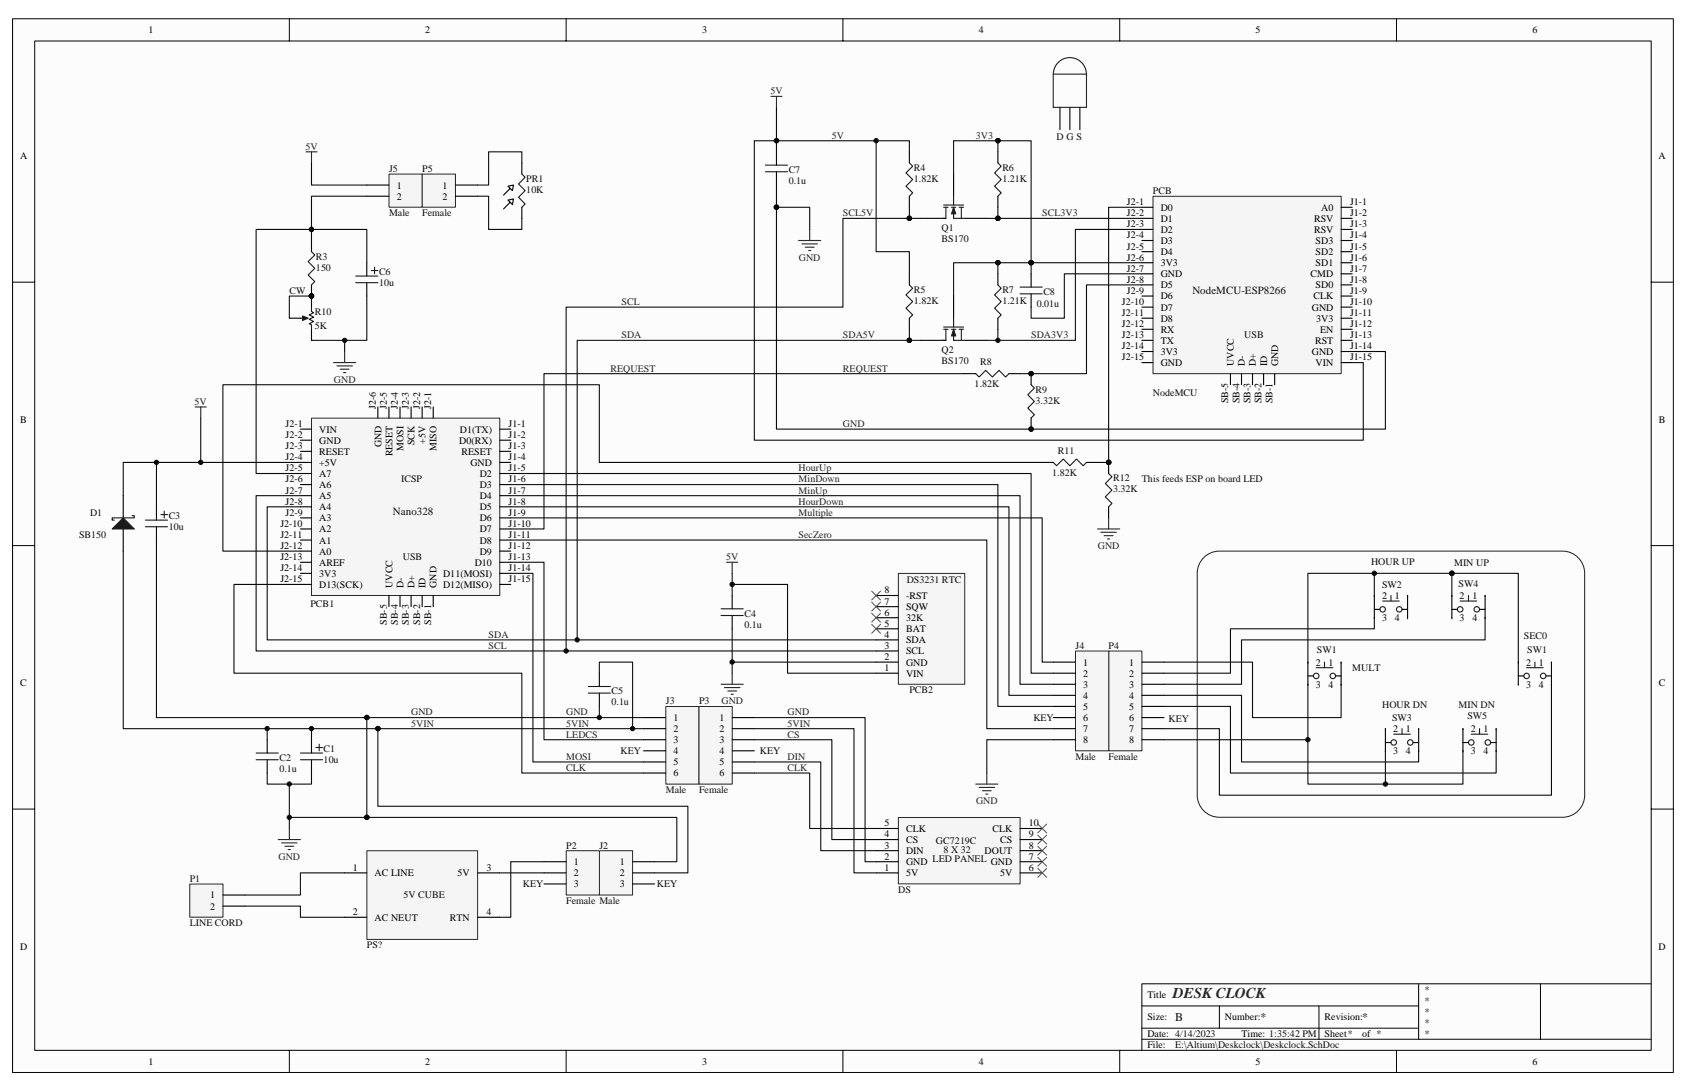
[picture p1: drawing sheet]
<svg xmlns="http://www.w3.org/2000/svg" width="432mm" height="279mm" viewBox="0 0 432 279" stroke-linecap="round" stroke-linejoin="round" font-family="sans-serif">
<path d="M3.2 4.8h425.4v269.9h-425.4z" fill="#fcfcfc"/>
<path d="M3.2 4.8h425.4v269.9h-425.4z" fill="none" stroke="#000" stroke-width=".26"/>
<path d="M8.9 10.5h414v258.5h-414z" fill="#fcfcfc"/>
<g fill="none" stroke="#000" stroke-width=".26">
<path d="M8.9 10.5h414v258.5h-414zM74.1 4.8v5.7M145 4.8v5.7M215.9 4.8v5.7M286.8 4.8v5.7M357.7 4.8v5.7M3.2 72.3h5.7M422.9 72.3h5.6M3.2 139.7h5.7M422.9 139.7h5.6M3.2 207.2h5.7M422.9 207.2h5.6"/>
<path d="M292.4 257.6h70.9M312.3 257.6v5.7M337.8 257.6v8.5M363.3 251.9v14.2M394.5 251.9h-102.1v17.1M422.9 251.9h-28.4v14.2M74.1 269v5.7M145 269v5.7M215.9 269v5.7M286.8 269v5.7M292.4 266.1h130.5M292.4 263.3h70.9"/>
<path d="M357.7 269v5.7"/>
</g>
<path d="M79.8 107.1h48.2v45.4h-48.2z" fill="#f5f5f5"/>
<path d="M79.8 107.1h48.2v45.4h-48.2z" fill="none" stroke="#262626" stroke-width=".26"/>
<g fill="none" stroke="#000" stroke-width=".28">
<path d="M79.8 61.6v2.9M79.8 73v2.8M93.9 67.3v3.4M93.9 72.4v3.4M76.9 118.4h2.9M76.9 115.6h2.9M76.9 112.7h2.9M76.9 109.9h2.9M96.8 104.2v2.9M99.6 104.2v2.9M102.4 104.2v2.9M105.3 104.2v2.9"/>
<path d="M108.1 104.2v2.9M111 104.2v2.9M128 118.4h2.8M128 115.6h2.8M128 112.7h2.8M128 109.9h2.8M40.1 129.8v3.4M40.1 134.9v3.4M76.9 138.3h2.9M76.9 135.5h2.9M76.9 132.6h2.9M76.9 129.8h2.9"/>
<path d="M76.9 126.9h2.9M76.9 124.1h2.9M76.9 121.3h2.9M128 138.3h2.8M128 135.5h2.8M128 132.6h2.8M128 129.8h2.8M128 126.9h2.8M128 124.1h2.8M128 121.3h2.8M76.9 149.7h2.9M76.9 146.8h2.9"/>
<path d="M76.9 144h2.9M76.9 141.1h2.9M99.6 152.5v2.9M102.4 152.5v2.9M105.3 152.5v2.9M108.1 152.5v2.9M111 152.5v2.9M128 149.7h2.8M128 146.8h2.8M128 144h2.8M128 141.1h2.8M187.5 152.5v3.4"/>
<path d="M187.5 157.6v3.4M68.4 189.4v3.4M68.4 194.6v3.4"/>
</g>
<g fill="none" stroke="#1c1c1c" stroke-width=".28">
<path d="M79.8 64.5l.8 .8-1.7 1.7 1.7 1.7-1.7 1.7 1.7 1.7-.8 .9M91.1 70.7h5.7M91.1 72.4h5.7M95.1 69.3h1.7M95.9 68.4v1.7M37.2 133.2h5.7M37.2 134.9h5.7M41.2 131.8h1.7M42.1 130.9v1.7M184.7 155.9h5.7M184.7 157.6h5.7M65.6 192.8h5.7"/>
<path d="M65.6 194.6h5.7"/>
</g>
<circle cx="79.8" cy="75.8" r=".55" fill="#0e0e0e" stroke="#0e0e0e" stroke-width=".26"/>
<path d="M230.1 146.9h17v28.3h-17z" fill="#f5f5f5"/>
<path d="M230.1 146.9h17v28.3h-17z" fill="none" stroke="#262626" stroke-width=".26"/>
<g fill="none" stroke="#000" stroke-width=".28">
<path d="M130.7 51.8l.5 .6 .3-1.5-1.4 .3 .6 .6-1.7 1.7M130.7 48.3l.5 .5 .3-1.4-1.4 .3 .6 .6-1.7 1.7M133.6 41.7v2.9M133.6 53.1v2.8M224.4 158.2h5.7M224.4 155.4h5.7M224.4 152.5h5.7M352 152.5h.1M352 158.2h.1M352 156.1h1.4M352 152.5v5.7M359.1 156.1h1.4"/>
<path d="M360.5 152.5h.1M360.5 158.2h.1M360.5 152.5v5.7M371.8 152.5h.1M371.8 158.2h.1M371.8 156.1h1.5M371.8 152.5v5.7M378.9 156.1h1.4M380.3 152.5h.1M380.3 158.2h.1M380.3 152.5v5.7M224.4 172.4h5.7"/>
<path d="M224.4 169.6h5.7M224.4 166.7h5.7M224.4 163.9h5.7M224.4 161h5.7M335 169.6h.1M335 175.2h.1M335 173.1h1.4M335 169.6v5.6M342.1 173.1h1.4M343.5 169.6h.1M343.5 175.2h.1M343.5 169.6v5.6"/>
<path d="M354.8 186.6h.1M354.8 192.3h.1M354.8 190.2h1.4M354.8 186.6v5.7M361.9 190.2h1.4M363.3 186.6h.1M363.3 192.3h.1M363.3 186.6v5.7M374.7 186.6h.1M374.7 192.3h.1M374.7 190.2h1.4M374.7 186.6v5.7"/>
<path d="M381.8 190.2h1.4M383.2 186.6h.1M383.2 192.3h.1M383.2 186.6v5.7"/>
</g>
<g fill="none" stroke="#1c1c1c" stroke-width=".28">
<path d="M133.6 44.6l.9 .8-1.7 1.7 1.7 1.7-1.7 1.7 1.7 1.7-.9 .9M354.1 153.9h4.3M356.2 152.5v1.4M374 153.9h4.2M376.1 152.5v1.4M337.1 171h4.3M339.2 169.6v1.4M357 188h4.2M359.1 186.6v1.4M376.8 188h4.2M378.9 186.6v1.4"/>
<circle cx="354.1" cy="156.1" r=".7"/>
<circle cx="358.4" cy="156.1" r=".7"/>
<circle cx="374" cy="156.1" r=".7"/>
<circle cx="378.2" cy="156.1" r=".7"/>
<circle cx="337.1" cy="173.1" r=".7"/>
<circle cx="341.3" cy="173.1" r=".7"/>
<circle cx="356.9" cy="190.1" r=".7"/>
<circle cx="361.2" cy="190.1" r=".7"/>
<circle cx="376.8" cy="190.1" r=".7"/>
<circle cx="381.1" cy="190.1" r=".7"/>
</g>
<g fill="none" stroke="#0e0e0e" stroke-width=".28">
<path d="M93.9 75.8v11.4h-14.1M93.9 67.3v-8.5h-28.3v62.5h11.3M88.3 87.2v2.8M40.1 118.4v11.4M51.4 107.1v11.3M76.9 118.4h-45.3v8.5M76.9 126.9h-11.3v39.8h158.8M76.9 129.8h-8.5v34.1h156M130.8 144h8.5v45.4h25.5M130.8 146.8h5.7v48.3h28.3M187.5 149.7h14.2v22.7h22.7M187.5 146.8v5.7"/>
<path d="M352 146.8v5.7M187.5 161v11.4M187.5 169.6h36.9M335 175.2v25.6h39.7v-8.5M193.2 189.4h19.8v25.6h11.4M193.2 195.1h17v22.7h14.2M269.7 189.4h-17v8.6M354.8 192.3v8.5M62.8 232.1h14.1v2.8h11.4M88.3 223.5h-11.4v5.7h-14.1"/>
</g>
<g fill="#0e0e0e" stroke="#0e0e0e" stroke-width=".26">
<circle cx="40.1" cy="118.4" r=".56"/>
<circle cx="51.4" cy="118.4" r=".56"/>
<circle cx="352" cy="146.8" r=".56"/>
<circle cx="354.8" cy="200.8" r=".56"/>
<circle cx="187.5" cy="149.7" r=".57"/>
<circle cx="187.5" cy="169.5" r=".56"/>
<circle cx="79.8" cy="58.7" r=".56"/>
<circle cx="88.3" cy="87.2" r=".56"/>
</g>
<g fill="none" stroke="#262626" stroke-width=".28">
<path d="M78.4 38.9h2.8M79.8 38.9v2.8M85.4 92.9h5.7M86.3 93.7h4M87.1 94.6h2.3M88 95.4h.6M88.3 90v2.9M50 104.2h2.8M51.4 104.2v2.9M186.1 144h2.8M187.5 144v2.8M184.7 175.2h5.7"/>
<path d="M185.5 176.1h4M186.4 177h2.3M187.2 177.8h.6M187.5 172.4v2.8M252.7 198v2.8M71.3 215h5.6M72.1 215.9h4M73 216.7h2.2M73.8 217.6h.6M74.1 212.2v2.8M249.9 200.8h5.7M250.8 201.7h3.9"/>
<path d="M251.6 202.5h2.3M252.5 203.4h.5"/>
</g>
<path d="M308.3 142.8a5.6 5.6 0 0 1 4-1.7h87.9a5.7 5.7 0 0 1 5.6 5.7v56.8a5.7 5.7 0 0 1-5.6 5.7h-87.9a5.7 5.7 0 0 1-5.7-5.7v-56.8a5.7 5.7 0 0 1 1.7-4z" fill="none" stroke="#1c1c1c" stroke-width=".26"/>
<path d="M223.2 151.4l2.3 2.2M223.2 154.2l2.3 2.3M223.2 157.1l2.3 2.2M223.2 159.9l2.3 2.3M225.5 151.4l-2.3 2.2M225.5 154.2l-2.3 2.3M225.5 157.1l-2.3 2.2M225.5 159.9l-2.3 2.3" fill="none" stroke="#4c4c4c" stroke-width=".26"/>
<path d="M99.7 44.6h8.4v8.5h-8.4z" fill="#f5f5f5"/>
<path d="M99.6 44.6h8.5v8.5h-8.5z" fill="none" stroke="#262626" stroke-width=".26"/>
<path d="M93.9 47.4h5.7M93.9 50.2h5.7" fill="none" stroke="#000" stroke-width=".28"/>
<path d="M108.2 44.6h8.4v8.5h-8.4z" fill="#f5f5f5"/>
<path d="M108.1 44.6h8.5v8.5h-8.5z" fill="none" stroke="#262626" stroke-width=".26"/>
<path d="M116.6 47.4h5.7M116.6 50.2h5.7" fill="none" stroke="#000" stroke-width=".28"/>
<path d="M79.8 41.7v5.7h14.1M93.9 50.2h-14.1v11.4M122.3 50.2h2.8v8.6h8.5v-2.9M133.6 41.7v-2.8h-8.5v8.5h-2.8M232.9 55.9h-17v22.8h-70.9v88M232.9 87.2h-85.1v76.7M247.1 95.7h-107.8v39.8h-8.5" fill="none" stroke="#0e0e0e" stroke-width=".28"/>
<path d="M197.4 24.7h2.9M198.9 24.7v2.8M207.4 58.8v2.8M204.5 61.6h5.7M205.4 62.5h4M206.2 63.3h2.3M207.1 64.2h.5" fill="none" stroke="#262626" stroke-width=".28"/>
<g fill="#0e0e0e" stroke="#0e0e0e" stroke-width=".26">
<circle cx="232.9" cy="55.9" r=".56"/>
<circle cx="145" cy="166.7" r=".56"/>
<circle cx="232.9" cy="87.2" r=".55"/>
<circle cx="147.8" cy="163.9" r=".56"/>
</g>
<path d="M295.3 50.3h48.2v45.4h-48.2z" fill="#f5f5f5"/>
<path d="M295.3 50.3h48.2v45.4h-48.2z" fill="none" stroke="#262626" stroke-width=".26"/>
<g fill="none" stroke="#000" stroke-width=".28">
<path d="M198.9 38.9v3.4M232.9 38.9v2.8M255.6 38.9v2.8M198.9 44v3.4M232.9 50.2v2.9M235.7 55.9h5.7M244.2 44.6v5.6M247.1 55.9h5.6M255.6 50.2v2.9M292.4 58.8h2.9M292.4 55.9h2.9M292.4 53.1h2.9"/>
<path d="M343.5 58.8h2.8M343.5 55.9h2.8M343.5 53.1h2.8M79.8 75.8v2.9M232.9 70.1v2.9M244.2 75.8v5.7M255.6 70.1v2.9M264.1 70.1v3.4M264.1 75.2v3.5M292.4 78.7h2.9M292.4 75.8h2.9M292.4 73h2.9"/>
<path d="M292.4 70.1h2.9M292.4 67.3h2.9M292.4 64.5h2.9M292.4 61.6h2.9M343.5 78.7h2.8M343.5 75.8h2.8M343.5 73h2.8M343.5 70.1h2.8M343.5 67.3h2.8M343.5 64.5h2.8M343.5 61.6h2.8M74.1 81.5h2.8"/>
<path d="M79.8 84.3v2.9M232.9 81.5v2.8M235.7 87.2h5.7M247.1 87.2h5.6M247.1 95.7h2.8M255.6 81.5v2.8M258.4 95.7h2.8M264.1 95.7v2.8M292.4 92.9h2.9M292.4 90h2.9M292.4 87.2h2.9M292.4 84.3h2.9"/>
<path d="M292.4 81.5h2.9M315.1 95.7v2.8M318 95.7v2.8M320.8 95.7v2.8M323.6 95.7v2.8M326.5 95.7v2.8M343.5 92.9h2.8M343.5 90h2.8M343.5 87.2h2.8M343.5 84.3h2.8M343.5 81.5h2.8M264.1 107.1v2.8"/>
<path d="M388.9 173.1h1.4M388.9 169.6v5.6M388.9 169.6h.1M388.9 175.2h.1M395.9 173.1h1.4M397.3 169.6h.1M397.3 175.2h.1M397.3 169.6v5.6"/>
</g>
<g fill="none" stroke="#1c1c1c" stroke-width=".28">
<path d="M196 42.3h5.7M196 44h5.7M232.9 41.7l.8 .9-1.7 1.7 1.7 1.7-1.7 1.7 1.7 1.7-.8 .8M241.7 52.5h5.1M241.7 53.1h1.1M242.3 53.1v2.8h-.9M243.7 53.1h1.1M244.2 50.2v2.3M244.2 53.1v2.8h2.9M245.6 53.1h1.2M246.2 53.1v2.8M255.6 41.7l.8 .9-1.7 1.7 1.7 1.7-1.7 1.7 1.7 1.7-.8 .8"/>
<path d="M79.8 78.7v1.1l.5 .3-1.1 .5 1.1 .6-1.1 .6 1.1 .5-1.1 .6 .6 .3v1.1M232.9 73l.8 .8-1.7 1.7 1.7 1.7-1.7 1.7 1.7 1.7-.8 .9M255.6 73l.8 .8-1.7 1.7 1.7 1.7-1.7 1.7 1.7 1.7-.8 .9M261.2 73.5h5.7M261.2 75.2h5.7M76.9 81.5h1.5M241.7 83.8h5.1M241.7 84.3h1.1M242.3 84.3v2.9h-.9M243.7 84.3h1.1M244.2 81.5v2.3M244.2 84.3v2.9h2.9"/>
<path d="M245.6 84.3h1.2M246.2 84.3v2.9M249.9 95.7l.9 .8 1.7-1.7 1.6 1.7 1.8-1.7 1.7 1.7 .8-.8M264.1 98.5l.8 .9-1.7 1.7 1.7 1.7-1.7 1.7 1.7 1.7-.8 .9M391 171h4.2M393.1 169.6v1.4"/>
<circle cx="391" cy="173.1" r=".7"/>
<circle cx="395.2" cy="173.1" r=".71"/>
</g>
<g fill="#1c1c1c" stroke="#1c1c1c" stroke-width=".26">
<path d="M244.2 53.1l.6 1.7h-1.1z"/>
<path d="M244.2 84.3l.6 1.7h-1.1z"/>
</g>
<g fill="none" stroke="#0e0e0e" stroke-width=".28">
<path d="M198.9 36v2.9M224.4 36v28.5h8.5v5.6M255.6 36h8.5v34.1M255.6 36v2.9M255.6 36h-11.4v8.6M198.9 47.4v62.5h155.9v-19.9h-8.5M232.9 53.1v2.8h2.8M252.7 55.9h39.7M255.6 53.1v2.8M292.4 58.8h-17v28.4h-22.7M79.8 75.8h-5.7v5.7M255.6 67.3v2.8"/>
<path d="M255.6 67.3h36.8M255.6 67.3h-11.4v8.5M292.4 73h-14.1v22.7h-17.1M292.4 70.1h-19.8v11.4h-8.5v-2.8M255.6 84.3v2.9M371.8 146.8h-36.8v22.8M371.8 146.8h17.1v22.8M371.8 146.8v5.7"/>
</g>
<g fill="#0e0e0e" stroke="#0e0e0e" stroke-width=".26">
<circle cx="198.9" cy="53.1" r=".56"/>
<circle cx="198.9" cy="36" r=".56"/>
<circle cx="232.9" cy="55.9" r=".56"/>
<circle cx="255.6" cy="55.9" r=".56"/>
<circle cx="255.6" cy="87.2" r=".56"/>
<circle cx="255.6" cy="36" r=".56"/>
<circle cx="255.6" cy="67.3" r=".56"/>
<circle cx="264.1" cy="67.3" r=".56"/>
<circle cx="224.4" cy="36" r=".55"/>
<circle cx="264.1" cy="95.7" r=".57"/>
<circle cx="264.1" cy="109.9" r=".57"/>
<circle cx="79.8" cy="75.8" r=".55"/>
<circle cx="371.8" cy="146.8" r=".56"/>
</g>
<path d="M77.5 80.9l1.4 .6-1.4 .6z" fill="#1c1c1c" stroke="#1c1c1c" stroke-width=".28"/>
<path d="M94 217.9h28.3v22.7h-28.3z" fill="#f5f5f5"/>
<path d="M94 217.9h28.3v22.7h-28.3z" fill="none" stroke="#262626" stroke-width=".26"/>
<path d="M88.3 223.5h5.6M88.3 234.9h5.6M122.3 223.5h5.7M122.3 234.9h5.7" fill="none" stroke="#000" stroke-width=".28"/>
<path d="M230.1 209.4h31.2v17h-31.2z" fill="#f5f5f5"/>
<path d="M230.1 209.4h31.2v17h-31.2z" fill="none" stroke="#262626" stroke-width=".26"/>
<path d="M224.4 217.8h5.7M224.4 215h5.7M224.4 212.2h5.7M261.2 217.8h5.7M261.2 215h5.7M261.2 212.2h5.7M224.4 223.5h5.7M224.4 220.7h5.7M261.2 223.5h5.7M261.2 220.7h5.7" fill="none" stroke="#000" stroke-width=".28"/>
<path d="M284 166.8h8.5v25.5h-8.5z" fill="#f5f5f5"/>
<path d="M284 166.7h8.5v25.6h-8.5z" fill="none" stroke="#262626" stroke-width=".26"/>
<path d="M292.4 169.6h5.7M292.4 172.4h5.7M292.4 175.2h5.7M292.4 178.1h5.7M292.4 180.9h5.7M292.4 183.8h5.7M292.4 186.6h5.7M292.4 189.4h5.7" fill="none" stroke="#000" stroke-width=".28"/>
<path d="M275.5 166.8h8.5v25.5h-8.5z" fill="#f5f5f5"/>
<path d="M275.4 166.7h8.6v25.6h-8.6z" fill="none" stroke="#262626" stroke-width=".26"/>
<path d="M269.7 169.6h5.7M269.7 172.4h5.7M269.7 175.2h5.7M269.7 178.1h5.7M269.7 180.9h5.7M269.7 183.8h5.7M269.7 186.6h5.7M269.7 189.4h5.7" fill="none" stroke="#000" stroke-width=".28"/>
<path d="M198.9 53.1h8.5v5.7M130.8 124.1h124.8v56.8h14.1M130.8 129.8h127.6v48.3h11.3M130.8 126.9h130.4v48.3h8.5M130.8 121.3h133.3v51.1h5.6M130.8 132.6h136.1v37h2.8M130.8 138.3h121.9v48.3h17" fill="none" stroke="#0e0e0e" stroke-width=".28"/>
<circle cx="198.9" cy="53.1" r=".56" fill="#0e0e0e" stroke="#0e0e0e" stroke-width=".26"/>
<path d="M153.5 217.9h8.5v11.3h-8.5z" fill="#f5f5f5"/>
<path d="M153.5 217.9h8.5v11.3h-8.5z" fill="none" stroke="#262626" stroke-width=".26"/>
<path d="M162 220.7h5.7M162 223.5h5.7M162 226.4h5.7" fill="none" stroke="#000" stroke-width=".28"/>
<path d="M145 217.9h8.5v11.3h-8.5z" fill="#f5f5f5"/>
<path d="M145 217.9h8.5v11.3h-8.5z" fill="none" stroke="#262626" stroke-width=".26"/>
<path d="M139.3 220.7h5.7M139.3 223.5h5.7M139.3 226.4h5.7" fill="none" stroke="#000" stroke-width=".28"/>
<path d="M128 223.5h11.3M139.3 220.7h-8.5v14.2h-2.8" fill="none" stroke="#0e0e0e" stroke-width=".28"/>
<path d="M48.6 226.4h8.5v8.5h-8.5z" fill="#f5f5f5"/>
<path d="M48.6 226.4h8.5v8.5h-8.5z" fill="none" stroke="#262626" stroke-width=".26"/>
<path d="M57.1 229.2h5.7M57.1 232.1h5.7" fill="none" stroke="#000" stroke-width=".28"/>
<path d="M170.5 181h8.5v19.8h-8.5z" fill="#f5f5f5"/>
<path d="M170.5 180.9h8.5v19.9h-8.5z" fill="none" stroke="#262626" stroke-width=".26"/>
<path d="M164.8 183.8h5.7M164.8 186.6h5.7M164.8 189.4h5.7M164.8 192.3h5.7M164.8 195.1h5.7M164.8 198h5.7" fill="none" stroke="#000" stroke-width=".28"/>
<path d="M179 181h8.5v19.8h-8.5z" fill="#f5f5f5"/>
<path d="M179 180.9h8.5v19.9h-8.5z" fill="none" stroke="#262626" stroke-width=".26"/>
<g fill="none" stroke="#000" stroke-width=".28">
<path d="M271.5 27.5v5.7M274 27.5v5.7M276.6 27.5v5.7M266.9 118.4h2.8M278.3 118.4h2.8M283.9 118.4v2.9M31.6 126.9v5.7M31.6 135.5v5.6M283.9 129.8v2.8M153.5 172.4v3.4M153.5 177.5v3.4M79.8 189.4v3.4"/>
<path d="M79.8 194.6v3.4M187.5 183.8h5.7M187.5 186.6h5.7M187.5 189.4h5.7M187.5 192.3h5.7M187.5 195.1h5.7M187.5 198h5.7"/>
</g>
<g fill="none" stroke="#0e0e0e" stroke-width=".28">
<path d="M198.9 27.5v8.5M232.9 38.9v-2.9h-39.7v76.7h155.9v-19.8h-2.8M292.4 53.1h-8.5v65.3h-2.8M232.9 84.3v2.9h2.8M266.9 118.4h-113.4v-19.9h-96.4v42.6h19.8M40.1 138.3v45.5h53.8M31.6 141.1v45.5h65.2M76.9 149.7h-17v22.7h73.7v25.6h31.2M352 158.2v2.8h-36.9v11.4h-17M380.3 158.2v5.7h-62.3v11.3h-19.9M153.5 172.4v-2.8h8.5v17M298.1 178.1h19.9v17h45.3v-2.8"/>
<path d="M298.1 169.6h22.7v14.2h22.7v-8.6M397.3 175.2v28.4h-85v-17h-14.2M68.4 198v2.8h11.4v-2.8M68.4 186.6v2.8M79.8 186.6v2.8M93.9 183.8h70.9M93.9 183.8v25.5M96.8 186.6v19.9h79.4v17h-8.5M96.8 186.6h68M153.5 180.9v2.9M193.2 183.8h28.4v36.9h2.8M193.2 186.6h25.5v36.9h5.7"/>
<path d="M193.2 198h14.2v14.2h17M298.1 180.9h17v17.1h68.1v-5.7M298.1 189.4h36.9M74.1 200.8v11.4M74.1 209.3h19.8M93.9 209.3h79.4v11.4h-5.6"/>
</g>
<g fill="#0e0e0e" stroke="#0e0e0e" stroke-width=".26">
<circle cx="96.8" cy="186.6" r=".56"/>
<circle cx="94" cy="183.7" r=".56"/>
<circle cx="74.1" cy="200.8" r=".55"/>
<circle cx="232.9" cy="87.2" r=".55"/>
<circle cx="68.4" cy="186.6" r=".55"/>
<circle cx="79.8" cy="186.6" r=".55"/>
<circle cx="94" cy="209.3" r=".56"/>
<circle cx="74.1" cy="209.3" r=".55"/>
<circle cx="153.5" cy="183.7" r=".55"/>
<circle cx="162" cy="186.6" r=".56"/>
<circle cx="198.9" cy="36" r=".56"/>
<circle cx="335" cy="189.4" r=".57"/>
<circle cx="283.9" cy="118.4" r=".56"/>
</g>
<path d="M265.8 211l2.3 2.3M265.8 213.9l2.3 2.3M265.8 216.7l2.3 2.3M265.8 219.6l2.3 2.2M268.1 211l-2.3 2.3M268.1 213.9l-2.3 2.3M268.1 216.7l-2.3 2.3M268.1 219.6l-2.3 2.2M265.8 222.4l2.3 2.3M268.1 222.4l-2.3 2.3" fill="none" stroke="#4c4c4c" stroke-width=".26"/>
<path d="M269.7 19h8.6v8.5h-8.6zM281.1 135.5h5.7M281.9 136.3h4M282.8 137.2h2.3M283.7 138h.5M283.9 132.6v2.9" fill="none" stroke="#262626" stroke-width=".28"/>
<path d="M269.8 19a4.2 4.2 0 0 1 4.2-4.2 4.2 4.2 0 0 1 4.2 4.2M269.7 118.4l.9 .9 1.7-1.7 1.7 1.7 1.7-1.7 1.7 1.7 .9-.9M33.8 132.1h.6v.5h-5.7v.6h.6M283.9 121.3l.9 .8-1.7 1.7 1.7 1.7-1.7 1.7 1.7 1.7-.9 .9M150.7 175.8h5.6M150.7 177.5h5.6M76.9 192.8h5.7M76.9 194.6h5.7M80.9 191.4h1.7M81.7 190.6v1.7" fill="none" stroke="#1c1c1c" stroke-width=".28"/>
<path d="M28.7 135.5l2.9-2.9 2.8 2.9z" fill="#1c1c1c" stroke="#1c1c1c" stroke-width=".28"/>
<text font-size="3.9" fill="#262626" x="300.4" y="255.7">DESK CLOCK</text>
<g font-size="3.1" fill="#0e0e0e">
<text x="300.9" y="261.5">B</text>
<text x="322.8" y="261.5">*</text>
<text x="348.9" y="261.5">*</text>
</g>
<g font-size="2.8" fill="#0e0e0e">
<text x="305.4" y="75.2">NodeMCU-ESP8266</text>
<text x="100.6" y="132">Nano328</text>
</g>
<g font-size="2.6">
<text x="38" y="8.5">1</text>
<text x="108.9" y="8.5">2</text>
<text x="179.8" y="8.5">3</text>
<text x="250.7" y="8.5">4</text>
<text x="321.6" y="8.5">5</text>
<text x="392.5" y="8.5">6</text>
<text x="5.1" y="40.8">A</text>
<text x="424.8" y="40.8">A</text>
<text x="101.6" y="48.3">1</text>
<text x="101.6" y="51.1">2</text>
<text x="113.4" y="48.3">1</text>
<text x="113.4" y="51.1">2</text>
<text x="288.6" y="52.5">J2-1</text>
<text x="297.3" y="54">D0</text>
<text x="338.4" y="54">A0</text>
<text x="345.8" y="52.5">J1-1</text>
<text x="288.6" y="58.2">J2-3</text>
<text x="288.6" y="55.4">J2-2</text>
<text x="297.3" y="59.6">D2</text>
<text x="297.3" y="56.8">D1</text>
<text x="336.5" y="59.6">RSV</text>
<text x="336.5" y="56.8">RSV</text>
<text x="345.8" y="58.2">J1-3</text>
<text x="345.8" y="55.4">J1-2</text>
<text x="288.6" y="63.9">J2-5</text>
<text x="288.6" y="61.1">J2-4</text>
<text x="297.3" y="65.3">D4</text>
<text x="297.3" y="62.5">D3</text>
<text x="337" y="65.3">SD2</text>
<text x="337" y="62.5">SD3</text>
<text x="345.8" y="63.9">J1-5</text>
<text x="345.8" y="61.1">J1-4</text>
<text x="288.6" y="69.6">J2-7</text>
<text x="288.6" y="66.7">J2-6</text>
<text x="297.3" y="71">GND</text>
<text x="297.3" y="68.2">3V3</text>
<text x="335.7" y="71">CMD</text>
<text x="337" y="68.2">SD1</text>
<text x="345.8" y="69.6">J1-7</text>
<text x="345.8" y="66.7">J1-6</text>
<text x="288.6" y="75.3">J2-9</text>
<text x="288.6" y="72.4">J2-8</text>
<text x="297.3" y="76.7">D6</text>
<text x="297.3" y="73.9">D5</text>
<text x="336.4" y="76.7">CLK</text>
<text x="337" y="73.9">SD0</text>
<text x="345.8" y="75.3">J1-9</text>
<text x="345.8" y="72.4">J1-8</text>
<text x="287.3" y="83.8">J2-12</text>
<text x="287.3" y="80.9">J2-11</text>
<text x="287.3" y="78.1">J2-10</text>
<text x="297.3" y="82.4">D8</text>
<text x="297.3" y="79.5">D7</text>
<text x="336" y="79.5">GND</text>
<text x="337.1" y="82.4">3V3</text>
<text x="345.8" y="78.1">J1-10</text>
<text x="345.8" y="83.8">J1-12</text>
<text x="345.8" y="80.9">J1-11</text>
<text x="287.3" y="89.5">J2-14</text>
<text x="287.3" y="86.6">J2-13</text>
<text x="297.3" y="88.1">TX</text>
<text x="297.3" y="85.2">RX</text>
<text x="336.8" y="88.1">RST</text>
<text x="338.1" y="85.2">EN</text>
<text x="345.8" y="89.5">J1-14</text>
<text x="345.8" y="86.6">J1-13</text>
<text x="287.3" y="92.3">J2-15</text>
<text x="297.3" y="93.7">GND</text>
<text x="297.3" y="90.9">3V3</text>
<text x="316" y="93.7" transform="rotate(-90 316 93.7)">UVCC</text>
<text x="318.8" y="93.7" transform="rotate(-90 318.8 93.7)">D-</text>
<text x="321.7" y="93.7" transform="rotate(-90 321.7 93.7)">D+</text>
<text x="324.5" y="93.7" transform="rotate(-90 324.5 93.7)">ID</text>
<text x="327.3" y="93.7" transform="rotate(-90 327.3 93.7)">GND</text>
<text x="336" y="90.9">GND</text>
<text x="337" y="93.7">VIN</text>
<text x="345.8" y="92.3">J1-15</text>
<text x="96.2" y="104.8" transform="rotate(-90 96.2 104.8)">J2-6</text>
<text x="99.1" y="104.8" transform="rotate(-90 99.1 104.8)">J2-5</text>
<text x="101.9" y="104.8" transform="rotate(-90 101.9 104.8)">J2-4</text>
<text x="104.7" y="104.8" transform="rotate(-90 104.7 104.8)">J2-3</text>
<text x="107.6" y="104.8" transform="rotate(-90 107.6 104.8)">J2-2</text>
<text x="110.4" y="104.8" transform="rotate(-90 110.4 104.8)">J2-1</text>
<text x="314.6" y="103.3" transform="rotate(-90 314.6 103.3)">SB-5</text>
<text x="317.4" y="103.3" transform="rotate(-90 317.4 103.3)">SB-4</text>
<text x="320.3" y="103.3" transform="rotate(-90 320.3 103.3)">SB-3</text>
<text x="323.1" y="103.3" transform="rotate(-90 323.1 103.3)">SB-2</text>
<text x="325.9" y="103.3" transform="rotate(-90 325.9 103.3)">SB-1</text>
<text x="5.2" y="108.3">B</text>
<text x="73.1" y="112.2">J2-2</text>
<text x="73.1" y="109.3">J2-1</text>
<text x="81.8" y="113.6">GND</text>
<text x="81.8" y="110.8">VIN</text>
<text x="109" y="113.6" transform="rotate(-90 109 113.6)">+5V</text>
<text x="117.6" y="113.6">D0(RX)</text>
<text x="117.8" y="110.8">D1(TX)</text>
<text x="130.3" y="109.3">J1-1</text>
<text x="130.3" y="112.2">J1-2</text>
<text x="424.9" y="108.3">B</text>
<text x="73.1" y="117.9">J2-4</text>
<text x="73.1" y="115">J2-3</text>
<text x="81.8" y="119.3">+5V</text>
<text x="81.8" y="116.5">RESET</text>
<text x="97.7" y="114.6" transform="rotate(-90 97.7 114.6)">GND</text>
<text x="100.5" y="116.9" transform="rotate(-90 100.5 116.9)">RESET</text>
<text x="103.3" y="115.5" transform="rotate(-90 103.3 115.5)">MOSI</text>
<text x="106.2" y="114" transform="rotate(-90 106.2 114)">SCK</text>
<text x="111.8" y="115.5" transform="rotate(-90 111.8 115.5)">MISO</text>
<text x="118.2" y="116.5">RESET</text>
<text x="120.5" y="119.3">GND</text>
<text x="130.3" y="117.9">J1-4</text>
<text x="130.3" y="115">J1-3</text>
<text x="73.1" y="123.5">J2-6</text>
<text x="73.1" y="120.7">J2-5</text>
<text x="81.8" y="125">A6</text>
<text x="81.8" y="122.1">A7</text>
<text x="122.9" y="125">D3</text>
<text x="122.9" y="122.1">D2</text>
<text x="130.3" y="123.5">J1-6</text>
<text x="130.3" y="120.7">J1-5</text>
<text x="73.1" y="129.2">J2-8</text>
<text x="73.1" y="126.4">J2-7</text>
<text x="81.8" y="130.7">A4</text>
<text x="81.8" y="127.8">A5</text>
<text x="122.9" y="130.7">D5</text>
<text x="122.9" y="127.8">D4</text>
<text x="130.3" y="129.2">J1-8</text>
<text x="130.3" y="126.4">J1-7</text>
<text x="71.8" y="137.8">J2-11</text>
<text x="71.8" y="134.9">J2-10</text>
<text x="73.1" y="132.1">J2-9</text>
<text x="81.8" y="136.3">A2</text>
<text x="81.8" y="133.5">A3</text>
<text x="122.9" y="136.3">D7</text>
<text x="122.9" y="133.5">D6</text>
<text x="130.3" y="137.8">J1-11</text>
<text x="130.3" y="134.9">J1-10</text>
<text x="130.3" y="132.1">J1-9</text>
<text x="71.8" y="143.4">J2-13</text>
<text x="71.8" y="140.6">J2-12</text>
<text x="81.8" y="142">A0</text>
<text x="81.8" y="139.2">A1</text>
<text x="122.9" y="142">D9</text>
<text x="122.9" y="139.2">D8</text>
<text x="130.3" y="140.6">J1-12</text>
<text x="130.3" y="143.4">J1-13</text>
<text x="71.8" y="149.1">J2-15</text>
<text x="71.8" y="146.3">J2-14</text>
<text x="81.8" y="147.7">3V3</text>
<text x="81.8" y="144.9">AREF</text>
<text x="113.5" y="147.7">D11(MOSI)</text>
<text x="121.6" y="144.9">D10</text>
<text x="130.3" y="149.1">J1-15</text>
<text x="130.3" y="146.3">J1-14</text>
<text x="81.8" y="150.5">D13(SCK)</text>
<text x="100.5" y="150.5" transform="rotate(-90 100.5 150.5)">UVCC</text>
<text x="103.3" y="150.5" transform="rotate(-90 103.3 150.5)">D-</text>
<text x="106.2" y="150.5" transform="rotate(-90 106.2 150.5)">D+</text>
<text x="109" y="150.5" transform="rotate(-90 109 150.5)">ID</text>
<text x="111.8" y="150.5" transform="rotate(-90 111.8 150.5)">GND</text>
<text x="113.5" y="150.5">D12(MISO)</text>
<text x="226.5" y="154.8">7</text>
<text x="226.5" y="152">8</text>
<text x="232.1" y="153.4">-RST</text>
<text x="354" y="153.4">2</text>
<text x="357.2" y="153.4">1</text>
<text x="373.8" y="153.4">2</text>
<text x="377.1" y="153.4">1</text>
<text x="99.1" y="160.1" transform="rotate(-90 99.1 160.1)">SB-5</text>
<text x="101.9" y="160.1" transform="rotate(-90 101.9 160.1)">SB-4</text>
<text x="104.7" y="160.1" transform="rotate(-90 104.7 160.1)">SB-3</text>
<text x="107.6" y="160.1" transform="rotate(-90 107.6 160.1)">SB-2</text>
<text x="110.4" y="160.1" transform="rotate(-90 110.4 160.1)">SB-1</text>
<text x="226.5" y="160.5">5</text>
<text x="226.5" y="157.6">6</text>
<text x="232.1" y="161.9">BAT</text>
<text x="232.1" y="159.1">32K</text>
<text x="232.1" y="156.2">SQW</text>
<text x="354" y="159.1">3</text>
<text x="357.2" y="159.1">4</text>
<text x="373.8" y="159.1">3</text>
<text x="377.1" y="159.1">4</text>
<text x="226.5" y="166.2">3</text>
<text x="226.5" y="163.3">4</text>
<text x="232.1" y="167.6">SCL</text>
<text x="232.1" y="164.8">SDA</text>
<text x="226.5" y="171.9">1</text>
<text x="226.5" y="169">2</text>
<text x="232.1" y="173.3">VIN</text>
<text x="232.1" y="170.4">GND</text>
<text x="277.4" y="170.4">1</text>
<text x="277.4" y="173.3">2</text>
<text x="289.2" y="170.4">1</text>
<text x="289.2" y="173.3">2</text>
<text x="337" y="170.4">2</text>
<text x="340.2" y="170.4">1</text>
<text x="390.8" y="170.4">2</text>
<text x="394.1" y="170.4">1</text>
<text x="5.2" y="175.8">C</text>
<text x="277.4" y="176.1">3</text>
<text x="277.4" y="179">4</text>
<text x="289.2" y="176.1">3</text>
<text x="289.2" y="179">4</text>
<text x="337" y="176.1">3</text>
<text x="340.2" y="176.1">4</text>
<text x="390.8" y="176.1">3</text>
<text x="394.1" y="176.1">4</text>
<text x="424.9" y="175.8">C</text>
<text x="172.5" y="184.6">1</text>
<text x="184.3" y="184.6">1</text>
<text x="277.4" y="181.8">5</text>
<text x="277.4" y="184.6">6</text>
<text x="289.2" y="181.8">5</text>
<text x="289.2" y="184.6">6</text>
<text x="172.5" y="187.5">2</text>
<text x="172.5" y="190.3">3</text>
<text x="184.3" y="187.5">2</text>
<text x="184.3" y="190.3">3</text>
<text x="277.4" y="187.5">7</text>
<text x="277.4" y="190.3">8</text>
<text x="289.2" y="187.5">7</text>
<text x="289.2" y="190.3">8</text>
<text x="356.8" y="187.5">2</text>
<text x="360.1" y="187.5">1</text>
<text x="376.7" y="187.5">2</text>
<text x="379.9" y="187.5">1</text>
<text x="172.5" y="193.2">4</text>
<text x="172.5" y="196">5</text>
<text x="184.3" y="193.2">4</text>
<text x="184.3" y="196">5</text>
<text x="356.8" y="193.2">3</text>
<text x="360.1" y="193.2">4</text>
<text x="376.7" y="193.2">3</text>
<text x="379.9" y="193.2">4</text>
<text x="172.5" y="198.8">6</text>
<text x="184.3" y="198.8">6</text>
<text x="226.5" y="214.5">4</text>
<text x="226.5" y="211.6">5</text>
<text x="232.1" y="215.9">CS</text>
<text x="232.1" y="213">CLK</text>
<text x="254.1" y="213">CLK</text>
<text x="256.1" y="215.9">CS</text>
<text x="263.5" y="211.6">10</text>
<text x="263.5" y="214.5">9</text>
<text x="147" y="221.6">1</text>
<text x="158.7" y="221.6">1</text>
<text x="226.5" y="220.2">2</text>
<text x="226.5" y="217.3">3</text>
<text x="232.1" y="221.6">GND</text>
<text x="232.1" y="218.7">DIN</text>
<text x="252.2" y="218.7">DOUT</text>
<text x="253.7" y="221.6">GND</text>
<text x="263.5" y="220.2">7</text>
<text x="263.5" y="217.3">8</text>
<text x="90.4" y="223">1</text>
<text x="95.9" y="224.4">AC LINE</text>
<text x="117.2" y="224.4">5V</text>
<text x="124.6" y="223">3</text>
<text x="147" y="224.4">2</text>
<text x="147" y="227.2">3</text>
<text x="158.7" y="224.4">2</text>
<text x="158.7" y="227.2">3</text>
<text x="226.5" y="223">1</text>
<text x="232.1" y="224.4">5V</text>
<text x="256.1" y="224.4">5V</text>
<text x="263.5" y="223">6</text>
<text x="53.8" y="230.1">1</text>
<text x="53.8" y="232.9">2</text>
<text x="90.4" y="234.4">2</text>
<text x="95.9" y="235.8">AC NEUT</text>
<text x="115.2" y="235.8">RTN</text>
<text x="124.6" y="234.4">4</text>
<text x="5.1" y="243.2">D</text>
<text x="424.8" y="243.2">D</text>
<text x="293.9" y="255.7">Title</text>
<text x="293.9" y="261.3">Size:</text>
<text x="313.7" y="261.3">Number:</text>
<text x="339.2" y="261.3">Revision:</text>
<text x="293.9" y="265.6">Date: 4/14/2023</text>
<text x="293.9" y="268.4">File:</text>
<text x="318" y="265.6">Time: 1:35:42 PM</text>
<text x="339.2" y="265.6">Sheet*</text>
<text x="348.9" y="265.6">of *</text>
<text x="38" y="272.7">1</text>
<text x="108.9" y="272.7">2</text>
<text x="179.8" y="272.7">3</text>
<text x="250.7" y="272.7">4</text>
<text x="321.6" y="272.7">5</text>
<text x="392.5" y="272.7">6</text>
</g>
<g font-size="2.6" fill="#262626">
<text x="197.3" y="24.1">5V</text>
<text x="213" y="35.5">5V</text>
<text x="249.9" y="35.5">3V3</text>
<text x="78.2" y="38.3">5V</text>
<text x="215.9" y="55.4">SCL5V</text>
<text x="266.9" y="55.4">SCL3V3</text>
<text x="204.6" y="66.7">GND</text>
<text x="159.2" y="78.1">SCL</text>
<text x="159.2" y="86.6">SDA</text>
<text x="215.9" y="86.6">SDA5V</text>
<text x="264.1" y="86.6">SDA3V3</text>
<text x="156.3" y="95.1">REQUEST</text>
<text x="215.9" y="95.1">REQUEST</text>
<text x="85.5" y="98">GND</text>
<text x="49.8" y="103.7">5V</text>
<text x="215.9" y="109.3">GND</text>
<text x="204.5" y="120.7">HourUp</text>
<text x="204.5" y="123.5">MinDown</text>
<text x="204.5" y="126.4">MinUp</text>
<text x="204.5" y="129.2">HourDown</text>
<text x="204.5" y="132.1">Multiple</text>
<text x="204.5" y="137.8">SecZero</text>
<text x="186" y="143.4">5V</text>
<text x="281.2" y="140.6">GND</text>
<text x="125.1" y="163.3">SDA</text>
<text x="125.1" y="166.2">SCL</text>
<text x="105.3" y="183.2">GND</text>
<text x="145" y="183.2">GND</text>
<text x="184.8" y="180.4">GND</text>
<text x="201.7" y="183.2">GND</text>
<text x="105.3" y="186.1">5VIN</text>
<text x="145" y="186.1">5VIN</text>
<text x="145" y="188.9">LEDCS</text>
<text x="201.7" y="188.9">CS</text>
<text x="201.7" y="186.1">5VIN</text>
<text x="145" y="194.6">MOSI</text>
<text x="145" y="197.4">CLK</text>
<text x="201.7" y="197.4">CLK</text>
<text x="201.7" y="194.6">DIN</text>
<text x="250" y="206">GND</text>
<text x="71.3" y="220.2">GND</text>
</g>
<g font-size="2.6" fill="#0e0e0e">
<text x="270.6" y="35.8">D G S</text>
<text x="99.6" y="44">J5</text>
<text x="108.1" y="44">P5</text>
<text x="134.8" y="46.6">PR1</text>
<text x="202" y="44.3">C7</text>
<text x="202" y="47.1">0.1u</text>
<text x="234" y="43.7">R4</text>
<text x="234" y="46.6">1.82K</text>
<text x="256.7" y="43.7">R6</text>
<text x="256.7" y="46.6">1.21K</text>
<text x="134.8" y="49.4">10K</text>
<text x="295.3" y="49.7">PCB</text>
<text x="99.6" y="55.4">Male</text>
<text x="108.1" y="55.4">Female</text>
<text x="241.1" y="59.1">Q1</text>
<text x="241.1" y="61.9">BS170</text>
<text x="80.9" y="66.5">R3</text>
<text x="80.9" y="69.3">150</text>
<text x="97.1" y="70.4">C6</text>
<text x="74.1" y="75.3">CW</text>
<text x="97.1" y="73.3">10u</text>
<text x="234" y="75">R5</text>
<text x="234" y="77.8">1.82K</text>
<text x="256.7" y="75">R7</text>
<text x="256.7" y="77.8">1.21K</text>
<text x="267.2" y="75.5">C8</text>
<text x="80.6" y="80.7">R10</text>
<text x="265.5" y="78.7">0.01u</text>
<text x="80.6" y="84.3">5K</text>
<text x="318.7" y="86.6">USB</text>
<text x="241.1" y="90.3">Q2</text>
<text x="241.1" y="93.2">BS170</text>
<text x="251" y="93.5">R8</text>
<text x="249.6" y="99.1">1.82K</text>
<text x="265.2" y="100.5">R9</text>
<text x="295.3" y="101.4">NodeMCU</text>
<text x="265.2" y="103.4">3.32K</text>
<text x="270.9" y="116.2">R11</text>
<text x="102.7" y="123.5">ICSP</text>
<text x="269.5" y="121.9">1.82K</text>
<text x="285.1" y="123.3">R12</text>
<text x="292.4" y="123.5">This feeds ESP on board LED</text>
<text x="285.1" y="126.1">3.32K</text>
<text x="20.2" y="137.8">SB150</text>
<text x="23.1" y="132.1">D1</text>
<text x="43.2" y="132.9">C3</text>
<text x="43.2" y="135.8">10u</text>
<text x="103.1" y="143.4">USB</text>
<text x="232.2" y="149.4">DS3231 RTC</text>
<text x="351.1" y="144.6">HOUR UP</text>
<text x="372.4" y="144.9">MIN UP</text>
<text x="79.5" y="155.4">PCB1</text>
<text x="354" y="150.5">SW2</text>
<text x="373.5" y="150.3">SW4</text>
<text x="190.6" y="157.9">C4</text>
<text x="190.6" y="160.8">0.1u</text>
<text x="275.4" y="166.2">J4</text>
<text x="283.9" y="166.2">P4</text>
<text x="337.2" y="167.3">SW1</text>
<text x="390.3" y="163.6">SEC0</text>
<text x="391.1" y="167.3">SW1</text>
<text x="346.3" y="171.9">MULT</text>
<text x="156.6" y="177.8">C5</text>
<text x="232.9" y="177.5">PCB2</text>
<text x="156.6" y="180.7">0.1u</text>
<text x="170.5" y="180.4">J3</text>
<text x="179" y="180.4">P3</text>
<text x="264.6" y="184.6">KEY</text>
<text x="299.3" y="184.9">KEY</text>
<text x="354" y="181.2">HOUR DN</text>
<text x="356.5" y="184.6">SW3</text>
<text x="373.5" y="181.2">MIN DN</text>
<text x="375.8" y="184.1">SW5</text>
<text x="71.6" y="194.9">C2</text>
<text x="71.6" y="197.7">0.1u</text>
<text x="82.9" y="192.6">C1</text>
<text x="82.9" y="195.4">10u</text>
<text x="158.9" y="193.2">KEY</text>
<text x="194.6" y="193.2">KEY</text>
<text x="275.4" y="194.6">Male</text>
<text x="283.9" y="194.6">Female</text>
<text x="170.5" y="203.1">Male</text>
<text x="179" y="203.1">Female</text>
<text x="145" y="217.3">P2</text>
<text x="153.5" y="217.3">J2</text>
<text x="238.8" y="220.7">LED PANEL</text>
<text x="239.7" y="216.2">GC7219C</text>
<text x="241.7" y="218.4">8 X 32</text>
<text x="48.6" y="225.8">P1</text>
<text x="133.9" y="227.2">KEY</text>
<text x="168.3" y="227.2">KEY</text>
<text x="103.3" y="230.1">5V CUBE</text>
<text x="145" y="231.5">Female Male</text>
<text x="230.1" y="228.7">DS</text>
<text x="48.6" y="237.2">LINE CORD</text>
<text x="94" y="242.9">PS?</text>
<text x="364.7" y="254.2">*</text>
<text x="364.7" y="257.1">*</text>
<text x="364.7" y="259.9">*</text>
<text x="364.7" y="262.8">*</text>
<text x="300.9" y="268.4">E:\Altium\Deskclock\Deskclock.SchDoc</text>
<text x="364.7" y="265.6">*</text>
</g>
</svg>
